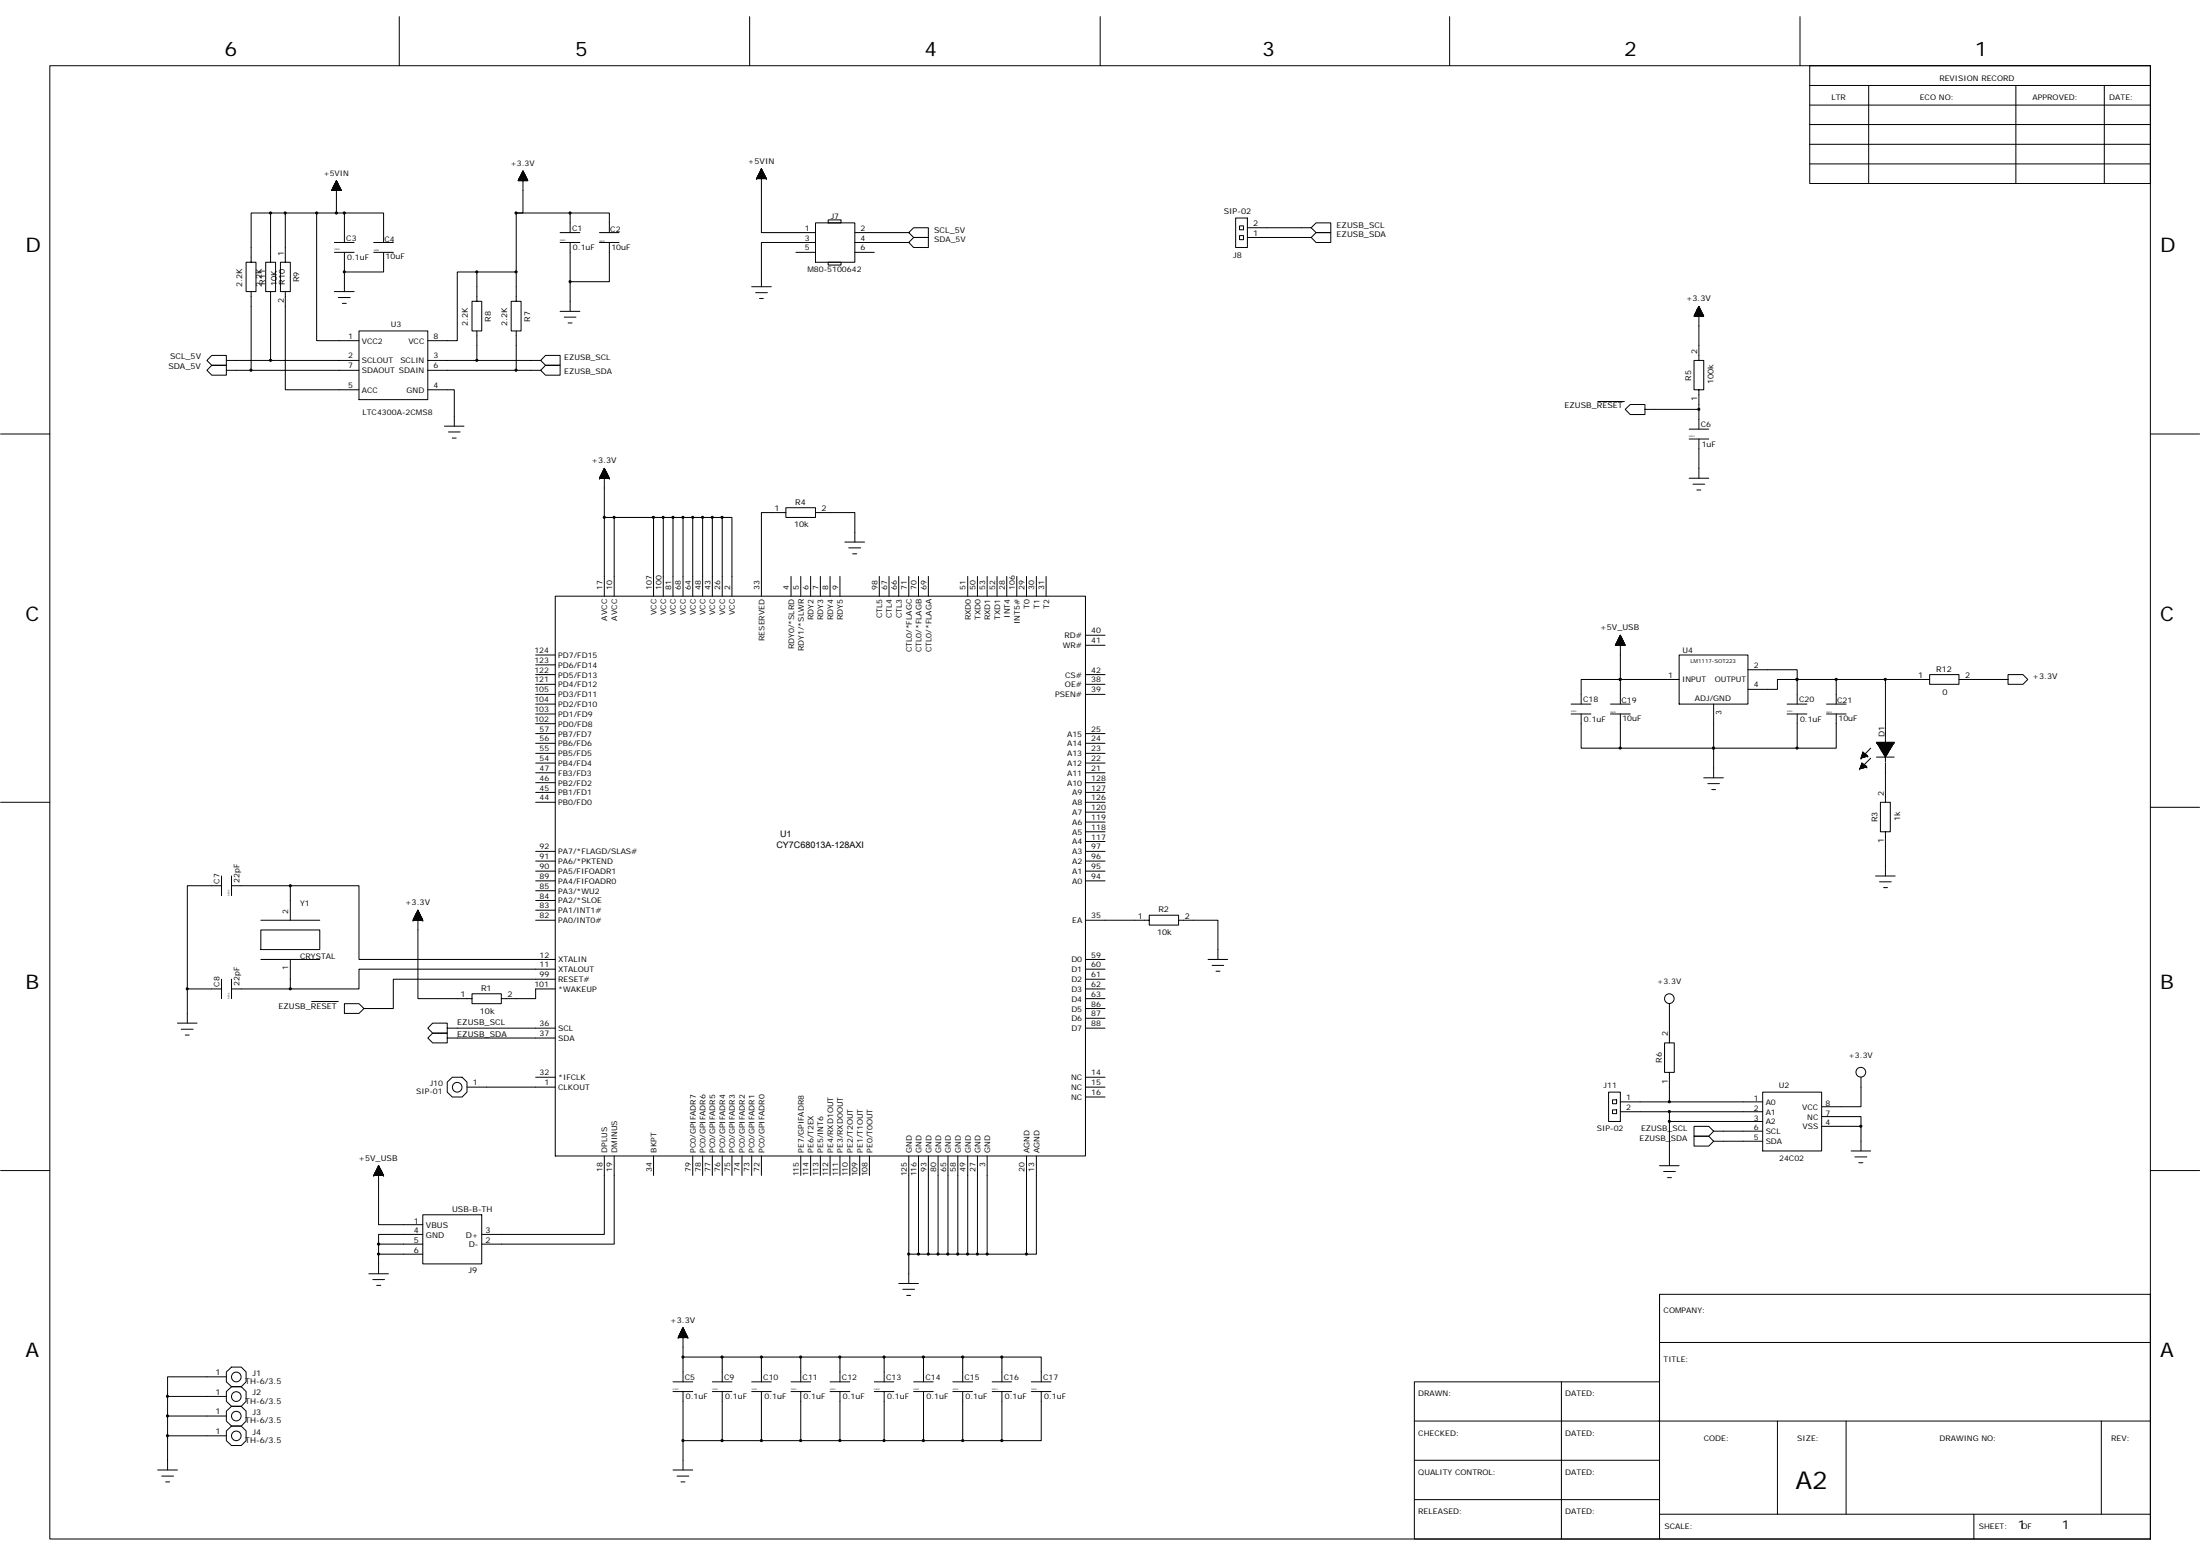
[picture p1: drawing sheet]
<svg xmlns="http://www.w3.org/2000/svg" width="297mm" height="210mm" viewBox="0 0 297 210" stroke-linecap="round" stroke-linejoin="round" font-family="sans-serif">
<g fill="none" stroke="#000" stroke-width=".14">
<path d="M6.7 8.9h283.6v198.8h-283.6zM53.9 2.2v6.7M101.2 2.2v6.7M148.5 2.2v6.7M195.7 2.2v6.7M243 2.2v6.7M244.3 8.9h46v15.9h-46zM244.3 16.8h46M244.3 11.5h46M244.3 14.2h46M244.3 19.5h46M252.3 11.5v13.3"/>
<path d="M272.2 11.5v13.3M284.1 11.5v13.3M33.9 39.3v10.7h14.6M36.5 39.3v9.3h-5.9v-.6h-2l-.7 .6 .7 .7h2v-.7M36.5 28.7h-2.6v6.7h.7v3.9h-1.4v-3.9h.7M38.5 39.3v13.3h10M38.5 28.7h-2v6.7h.7v3.9h-1.3v-3.9h.6M42.8 28.7v17.3h5.7M42.8 28.7h2.6M42.8 28.7h-4.3v6.7h.7v3.9h-1.3v-3.9h.6M44.8 25.7h1.3M44.8 25.6h1.2"/>
<path d="M44.8 25.5v.2M44.9 25.5h1.1M44.9 25.4v.3M44.9 25.4h1M45 25.3v.4M45 25.4h.9M45 25.3h.9M45 25.2v.5M45 25.3h.8M45 25.2h.8M45 25.1v.6M45 25.1h.8"/>
<path d="M45.1 25.1h.7v.6M45.1 25v.7M45.1 25h.6M45.1 39.3h2.7M45.1 24.9v.8M45.1 24.9h.6M45.1 32.7h2.7M45.1 34.1h2.7M45.2 24.9h.5v.8M45.2 24.8v.9M45.2 24.8h.4M45.3 24.7v1"/>
<path d="M45.3 24.7h.3M45.3 24.7h.2M45.4 24.6h.1M45.4 24.5l.1 1.2M45.4 25.7v-1.3l-.6 1.3h1.3l-.7-1.3v4.3M45.4 24.4h.1M45.4 28.7h6.4v4M45.5 24.5h-.1v1.2M45.5 24.6v1.1M45.5 24.6h-.2v1.1M45.6 24.7v1M45.6 24.8v.9"/>
<path d="M45.7 25v.7M45.8 25.2v.5M45.9 25.3v.4M46 25.4v.3M46 25.5v.2M46.5 34.1v2.6M46.5 28.7v4M50.5 32.7h2.6M50.5 34.1h2.6M51.8 34.1v2.6h-5.3v2.6M64.4 36.7h-2.7v9.3h-3.9M69.7 36.7h-5.3v4h.6v4h-1.3v-4h.7"/>
<path d="M69.7 28.7v12h.7v4h-1.4v-4h.7M69.7 28.7h12.6v2.7M70 24.3h1.2M70 24.2v.2M70 24.2h1.2M70.1 24.1v.3M70.1 24.1h1M70.1 24v.4M70.1 24h1M70.2 23.9v.5M70.2 23.9h.8M70.2 23.8v.6"/>
<path d="M70.2 23.8h.8M70.3 23.8h.7M70.3 23.7v.7M70.3 23.7h.6M70.3 23.7h.6v.7M70.4 23.5h.5M70.4 24.4v-.9h.4v.9M70.4 23.5h.4M70.5 23.4v1M70.5 23.4h.3M70.5 23.3h.2l.1 1.1M70.5 23.3h.2"/>
<path d="M70.5 23.2v1.2M70.5 23.2h.2M70.6 23.1h.1M70.6 23.1v1.3M70.6 23.1l-.6 1.3h1.3l-.7-1.3v5.6h-.9M70.7 23.1v1.3M70.7 23.2h-.2v1.2M70.7 23.2v1.2M70.9 23.5v.9M70.9 23.6h-.5v.8M71 23.8v.6M71 23.9v.5"/>
<path d="M71.1 24v.4M71.1 24.1v.3M71.2 24.2v.2M75.6 31.4h2.7M75.6 32.7h2.7M77 32.7v5.3M77 28.7v2.7M80.9 31.4h2.7M80.9 32.7h2.7M82.3 32.7v5.3h-5.3v4M101.5 38.7h2.6M102 39.5h1.6"/>
<path d="M102.1 24.1h.1M102.2 24v.1M102.2 24h1.2M102.3 23.9v.2M102.3 23.9h1.1M102.3 23.8v.3M102.3 23.8h1M102.4 23.7v.4M102.4 23.7h.9M102.4 23.7h.8M102.4 23.6h.8v.5M102.5 24.1v-.6h.6l.1 .6"/>
<path d="M102.5 23.5h.7M102.5 23.3v.8M102.5 23.4h.6M102.5 23.3h.6M102.6 23.2v.9M102.6 23.3h.4M102.6 23.2h.4M102.7 23v1.1M102.7 23.1h.2v1M102.7 23h.2M102.7 22.9v1.2M102.7 23h.2v1.1"/>
<path d="M102.8 22.9h.1M102.8 22.8v1.3M102.8 22.9v1.2M102.8 22.8h.1M102.8 22.8l.7 1.3h-1.4l.7-1.3v8.6h7.3M103 23.1h-.3l-.1 1M103 23.2v.9M103 23.3v.8M103.1 23.4v.7M103.2 23.5h-.8v.6M103.3 23.7v.4M103.3 23.8v.3"/>
<path d="M103.4 23.9v.2M103.4 24v.1h-1.2M103.5 24.1h.1M107.5 34.1h2.6M110.1 30.1h5.3v5.3h-5.3zM110.1 32.7h-7.3v6M111.8 29.7h1.8v.4h-1.8zM111.8 35.4h1.8v.4h-1.8zM115.4 31.4h7.3l.7 .6h1.9v-1.3h-1.9l-.7 .7M115.4 32.7h7.3l.7 .7h1.9v-1.4h-1.9l-.7 .7M115.4 34.1h2.6M166.8 29.4h1.6v4h-1.6z"/>
<path d="M167.4 31.8h.5v.5h-.5zM167.4 30.5h.5v.5h-.5zM168.4 30.7h8.6l.7 .7h2v-1.3h-2l-.7 .6M168.4 32h8.6l.7 .7h2v-1.3h-2l-.7 .6M244.3 22.1h46M.1 58.6h6.6M30.6 50v.6h-2l-.7-.6 .7-.7h2v.7h3.3M36.5 48.6h12M45.7 40.2h1.6M46.2 40.9h.6M48.5 44.7h9.3v9.2h-9.3zM57.8 52.6h3.5v4.9"/>
<path d="M60 57.5h2.7M60.6 58.3h1.5M61.1 59.1h.5M64.4 44.7v3.9M69.7 44.7v5.3M73 48.6l.7-.6h1.9v1.3h-1.9l-.7-.7h-15.2M73 50l.7-.7h1.9v1.3h-1.9l-.7-.6h-15.2M75.6 42h2.7M76.2 42.8h1.6M76.7 43.6h.5M102.5 40.3h.6M215.7 54.2h3.6"/>
<path d="M222.1 55.2v.7h-2l-.7-.7 .7-.6h2v.6h7.3M228.1 57.9h2.6M228.1 59.2h2.6M228.8 42.5h1.2M228.9 42.4v.3M228.9 42.4h1M228.9 42.3v.4M228.9 42.3h1M228.9 42.3h.9M229 42.2v.5M229 42.2h.8v.5M229 42.2h.8"/>
<path d="M229 42.1v.6M229 42.1h.7M229.1 41.9v.8M229.1 42h.6M229.1 41.8v.9M229.1 41.9h.5M229.1 41.8h.5M229.1 41.7v1M229.2 41.7h.4M229.2 41.6v1.1M229.2 41.7h.3M229.3 41.6h.2"/>
<path d="M229.3 41.5v1.2M229.3 41.5h.2M229.3 41.4v1.3M229.3 41.5h.1M229.4 41.4h.1M229.4 42.7v-1.3l.6 1.3h-1.3l.7-1.3v7.2M229.4 52.6h.6v-4h-1.3v4h.7v5.3M229.4 59.2v5.3M229.4 41.4v1.3M229.5 41.6v1.1M229.5 41.7v1M229.6 41.8v.9"/>
<path d="M229.6 41.9v.8M229.7 42v.7M229.7 42.1v.6M229.9 42.3v.4M229.9 42.4v.3M230 42.5h-1.2v.2M230 42.5v.2M230 42.6l-1.3 .1 1.3-.1M290.3 58.6h6.7M80.9 64.5h.1M80.9 64.5h1.4M81 64.5h1.2"/>
<path d="M81 64.4h1.2M81 64.3v.2M81 64.3h1.2v.2M81.1 64.3h1M81.1 64.2v.3M81.1 64.2h1v.3M81.1 64.2h1M81.2 64.1h.8M81.3 64h.7M81.3 64.5v-.6h.7v.6M81.3 63.9h.6M81.3 63.8h.6v.7"/>
<path d="M81.3 63.7v.8M81.3 63.7h.6M81.4 63.7h.4v.8M81.4 63.6v.9M81.4 63.6h.4M81.4 63.6h.4v.9M81.4 63.5v1M81.4 63.5h.4M81.5 63.5h.2v1M81.5 63.4v1.1M81.5 63.4h.2M81.5 63.4h.2v1.1"/>
<path d="M81.5 63.3v1.2M81.6 63.3h.1M81.6 63.3v1.2M81.6 63.2v1.3M81.6 63.2h.1M81.6 63.2l.7 1.3h-1.4l.7-1.3v17.3M81.6 69.8h1.3v10.7M82 64.5v-.5h-.8v.5M82.1 64.5v-.4h-1v.4M82.2 64.5v-.1h-1.2v.1M82.3 64.5h.1M82.9 69.8h5.3v10.7"/>
<path d="M88.2 69.8h1.4v10.7M89.6 69.8h1.3v10.7M90.9 69.8h1.3v10.7M92.2 69.8h1.3v10.7M93.5 69.8h1.4v10.7M94.9 69.8h1.3v10.7M96.2 69.8h1.3v10.7M97.5 69.8h1.3v10.7M106.1 69.2v.6h4v-1.3h-4v.7h-3.3v11.3M106.8 77.8v2.7M108.1 77.8v2.7M109.4 77.8v2.7"/>
<path d="M110.1 69.2h5.3v4M110.8 77.8v2.7M112.1 77.8v2.7M113.4 77.8v2.7M114.1 73.2h2.6M114.6 73.9h1.6M115.1 74.7h.6M118.7 77.8v2.7M120 77.8v2.7M121.3 77.8v2.7M122.7 77.8v2.7M124 77.8v2.7"/>
<path d="M125.3 77.8v2.7M130.7 77.8v2.7M132 77.8v2.7M133.3 77.8v2.7M134.6 77.8v2.7M135.9 77.8v2.7M137.3 77.8v2.7M138.6 77.8v2.7M139.9 77.8v2.7M141.2 77.8v2.7M228.1 64.5h2.6M228.6 65.3h1.6"/>
<path d="M229.1 66.1h.5M72.3 93.7h2.7M72.3 91h2.7M72.3 99h2.7M72.3 97.7h2.7M72.3 96.4h2.7M72.3 95h2.7M72.3 92.4h2.7M72.3 89.7h2.7M72.3 88.4h2.7M75 80.5h71.6v75.5h-71.6zM146.6 93.7h2.6"/>
<path d="M146.6 85.7h2.6M146.6 87.1h2.6M146.6 91h2.6M146.6 99h2.6M146.6 92.4h2.6M212.1 96.4h2.7M212.1 95h2.7M213.5 96.4v4.6h5.3M217.4 96.4h2.7M217.4 95h2.7M218.1 87.1h1.3M218.1 87v.1"/>
<path d="M218.1 87l1.3 .1M218.2 87h1.2M218.2 86.8h1.1M218.3 86.8v.3M218.3 86.8h1v.3M218.3 86.7h1M218.3 86.7v.4M218.3 86.7h.9v.4M218.3 86.6h.9M218.4 86.6h.8M218.4 86.4h.7M218.5 86.3v.8"/>
<path d="M218.5 86.4h.6v.7M218.5 86.3h.6M218.5 86.3h.6v.8M218.6 86.1v1M218.6 86.2h.4v.9M218.6 86.1h.4M218.6 86v1.1M218.6 86.1h.3v1M218.6 86h.3M218.7 85.9v1.2M218.7 86h.2v1.1M218.7 85.9h.2"/>
<path d="M218.7 85.9h.1v1.2M218.8 85.7v1.4M218.8 85.7h.1M218.8 85.7l.6 1.4h-1.3l.7-1.4v9.3M218.8 96.4v4.6M218.8 85.8l-.1 1.3M219 86.2h-.5v.9M219.2 87.1v-.6h-.8v.6M219.2 87.1v-.5h-.8v.5M219.3 87.1v-.2h-1.1v.2M226.7 88.4h9.3v6.6h-9.3zM226.7 91.7h-13.2v3.3"/>
<path d="M231.4 95v6h11.3M236 90.4h6.7v4.6M241.3 96.4h2.7M241.3 95h2.7M242.7 96.4v4.6M246.6 96.4h2.7M246.6 95h2.7M247.9 96.4v4.6h-5.2M247.9 91.7v3.3M247.9 91.7h6.7v11.1M247.9 91.7h-7.9v1.3h-4M254.6 91.7h5.9v-.7h4v1.4h-4v-.7"/>
<path d="M271.1 91.7v.7h2l.7-.7-.7-.7h-2v.7h-6.6M.1 108.3h6.6M29.9 119.5h-4.6v14M29.9 118.2v2.7M31.3 119.5h7.9v4.7M31.3 118.2v2.7M39.2 119.5h9.3v10h26.5M72.3 103h2.7M72.3 101.7h2.7M72.3 100.3h2.7M72.3 118.9h2.7M72.3 117.6h2.7"/>
<path d="M72.3 116.2h2.7M72.3 114.9h2.7M72.3 108.3h2.7M72.3 106.9h2.7M72.3 105.6h2.7M72.3 104.3h2.7M146.6 108.3h2.6M146.6 106.9h2.6M146.6 105.6h2.6M146.6 118.9h2.6M146.6 117.6h2.6M146.6 116.2h2.6"/>
<path d="M146.6 114.9h2.6M146.6 113.6h2.6M146.6 112.2h2.6M146.6 110.9h2.6M146.6 109.6h2.6M146.6 104.3h2.6M146.6 103h2.6M146.6 101.7h2.6M146.6 100.3h2.6M218.8 101h12.6v4M230 105h2.7M230.6 105.7h1.6"/>
<path d="M231.1 106.6h.5M251.1 103.8h.1M251.2 103.5h.8M251.3 102.3h.1M251.3 103.2h.4M251.3 102.2h.5M251.4 103.1h.1M251.4 102h.8M251.4 103v.7M251.4 103h.1M251.4 103l.6 .5-.9 .3zM251.4 101.8h.5"/>
<path d="M251.5 101.7h.2M251.5 103.1v.5M251.5 101.5h.1M251.5 101.5v.7M251.6 103.2v.4h-.4M251.6 101.6v.6M251.8 103.3v.3M251.8 101.7v.4M251.9 103.5v-.1h-.6v.3M251.9 101.8v.3M252 103.5h.1M252 102.1v-.2h-.6v.4"/>
<path d="M252.2 102h.1M252.6 102.3l-1.3 1.3M252.6 101l-1.3 1.3 .2-.8 .7 .5-.9 .3M253.2 118.2h2.7M253.4 100.2h.1M253.4 102.2h2.4M253.5 100.2v.2M253.6 100.2v.4M253.8 119h1.6M253.9 100.2v.9M254 100.2v1.1M254.3 100.2v1.5"/>
<path d="M254.3 119.8h.5M254.4 100.2v1.8M254.6 103v5.3M254.6 100.2h1.2l-1.2 2zM254.6 102.2h.1M254.6 112.2h.6v-3.9h-1.3v3.9h.7v6M254.6 102h-.1M254.7 100.2v1.7M254.7 101.9h-.3M254.8 101.8h-.5M254.8 100.2v1.5M254.9 101.7h-.6"/>
<path d="M255 100.2v1.3h-.9v-1.3M255 101.4h-.9M255.1 100.2v1.1M255.1 101.2h-1.1M255.2 101.1h-1.3M255.2 100.2v.9M255.3 101h-1.5M255.4 100.2v.6h-1.6v-.6M255.5 100.7h-1.8M255.5 100.2v.4M255.5 100.6h-1.9M255.6 100.5h-2.1"/>
<path d="M255.6 100.2v.2M255.7 100.3h-2.3M255.8 100.2h.1M255.8 100.2h-2.4M290.3 108.9h6.7M24 138.1h2.6M24.5 138.9h1.6M25 139.7h.5M29.9 133.5h-4.6v4.6M29.9 132.1v2.7M31.3 132.1v2.7M35.2 125.5h8v2.6h-8z"/>
<path d="M35.2 129.5h8M35.2 124.2h8M39.2 129.5v4h-7.9M42.1 135.1h3.6M55.8 124.2h.1M55.8 124.2h1.3M55.8 124.1h1.3M55.8 124.2v-.1h1.2v.1M55.9 124h1.1M55.9 124.2v-.2h1.1v.2M55.9 123.9h1.1M55.9 123.8h1v.4"/>
<path d="M56 123.8h.9v.4M56 124.2v-.5h.8v.5M56 123.6h.8M56.1 123.5v.7M56.1 123.5h.7v.7M56.1 123.5h.6M56.1 123.4v.8M56.1 123.4h.6v.8M56.2 123.4h.5M56.2 123.3v.9M56.2 123.3h.5v.9M56.2 123.3h.4"/>
<path d="M56.3 123.2h.3v1M56.3 123.1v1.1M56.3 123.1h.3v1.1M56.3 123.1h.2M56.4 123h.1v1.2M56.4 122.8v1.4M56.4 122.9v1.3M56.4 122.8h.1M56.4 122.8l.7 1.4h-1.3l.6-1.4v12h7.3v-.7h4v1.3h-4v-.6M56.5 123h-.1v1.2M56.6 123.2h-.3v1M56.9 123.7h-.9v.5"/>
<path d="M56.9 123.8h-1v.4M57.1 124.2h.1M60.4 138.7v.7h-2l-.6-.7 .6-.6h2v.6h14.6M72.3 124.2h2.7M72.3 122.8h2.7M72.3 121.5h2.7M72.3 120.2h2.7M75 132.1h-21.9v4h-4l-.6 .7h-2v-1.4h2l.6 .7M75 133.5h-2.7v1.3h-4.6M75 130.8h-26.5v2.7h-9.3M146.6 129.5h2.6M146.6 130.8h2.6"/>
<path d="M146.6 132.1h2.6M146.6 133.5h2.6M146.6 134.8h2.6M146.6 136.1h2.6M146.6 137.4h2.6M146.6 138.7h2.6M155.2 124.2v.6h3.9v-1.3h-3.9v.7h-8.6M159.1 124.2h5.3v5.3M163.1 129.5h2.7M163.7 130.3h1.5M164.2 131.1h.5M225.4 135.4v5.3"/>
<path d="M.1 158h6.6M50.5 158.6h.1M50.5 158.6h1.3M50.5 158.6h1.2M50.5 158.5v.1M50.5 158.5h1.2v.1M50.5 158.5h1.2M50.6 158.4v.2M50.6 158.4h1.1v.2M50.6 158.4h1.1M50.6 158.3v.3M50.6 158.3h1v.3"/>
<path d="M50.6 158.3h1M50.7 158.2v.4M50.7 158.2h.9v.4M50.7 158.2h.9M50.7 158.1v.5M50.7 158.1h.8v.5M50.8 158.1h.7M50.8 158v.6M50.8 158h.7v.6M50.8 157.9h.7M50.8 157.8v.8M50.8 157.9h.6v.7"/>
<path d="M50.9 157.8h.5M50.9 157.7v.9M50.9 157.8h.5v.8M50.9 157.7h.4M50.9 157.6v1M50.9 157.7h.4v.9M51 157.6h.3M51 157.5v1.1M51 157.6h.2v1M51 157.5h.2M51.1 157.4v1.2M51.1 157.5h.1v1.1"/>
<path d="M51.1 157.4h.1M51.1 157.3v1.3M51.1 157.4l.1 1.2M51.1 157.3h.1M51.1 157.3l.7 1.3h-1.3l.6-1.3v8h6M51.8 158.6h.1M60.4 140.1v.6h-2l-.6-.6 .6-.7h2v.7h14.6M60.4 146l.7-.6h1.3l.7 .6v1.4l-.7 .6h-1.3l-.7-.6zM63.1 146.7h11.9M72.3 145.4h2.7M81.6 156v10.6h-16.6M82.9 156v11.9h-17.9"/>
<path d="M88.2 156v2.6M93.5 156v2.6M94.9 156v2.6M96.2 156v2.6M97.5 156v2.6M98.8 156v2.6M100.2 156v2.6M101.5 156v2.6M102.8 156v2.6M108.1 156v2.6M109.4 156v2.6M110.8 156v2.6"/>
<path d="M112.1 156v2.6M113.4 156v2.6M114.7 156v2.6M116.1 156v2.6M117.4 156v2.6M122.7 156v17.2M124 156v13.2h-1.3M125.3 156v13.2h-1.3M126.7 156v13.2h-1.4M128 156v13.2h-1.3M129.3 156v13.2h-1.3M130.7 156v13.2h-1.4"/>
<path d="M132 156v13.2h-1.3M133.3 156v13.2h-1.3M138.6 156v13.2h-5.3M139.9 156v13.2h-1.3M146.6 146.7h2.6M146.6 145.4h2.6M146.6 148h2.6M217.2 147.4h1.6v3.9h-1.6zM217.7 148.4h.6v.5h-.6zM217.7 149.8h.6v.5h-.6zM218.8 150h19.2M224.1 157.3h2.6"/>
<path d="M224.6 158.1h1.6M225.1 158.9h.6M225.4 144.7h.7v-4h-1.4v4h.7v4h-6.6M225.4 150v7.3M225.4 148.7h12.6M225.4 151.3h12.6M238 147.4h8v7.9h-8zM238 152.7h-6.6l-.7 .6h-2v-1.3h2l.7 .7M238 154h-6.6l-.7 .7h-2v-1.4h2l.7 .7M246 150.7h5.3v1.3M249.9 155.3h2.7M250.4 156.1h1.6"/>
<path d="M251 156.9h.5M251.3 145.4v4h-5.3M251.3 152v3.3M251.3 152h-5.3M290.3 158h6.7M49.8 171.9h2.6M50.3 172.7h1.6M50.9 173.5h.5M51.1 169.2h6M51.1 169.2v2.7M57.1 166.6h-6v1.3M57.1 167.9h-6v1.3"/>
<path d="M57.1 163.9h7.9v6.7h-7.9zM91.8 179.9v.6M91.8 179.9h.8v.6M91.9 179.8v.7M91.9 179.9h.7M91.9 179.8h.6M91.9 179.7v.8M91.9 179.8h.6v.7M91.9 179.7h.6M92 179.6v.9M92 179.7h.5v.8M92 179.6h.4"/>
<path d="M92 179.5v1M92.1 179.5h.3M92.1 179.4v1.1M92.1 179.5h.2v1M92.1 179.4h.2M92.1 179.3v1.2M92.2 179.3h.1M92.2 179.2v1.3M92.2 179.2h.1M92.2 179.2l.7 1.3h-1.3l.6-1.3v7.3M92.3 179.3v1.2M92.4 179.5v1"/>
<path d="M92.6 179.9v.6M121.3 173.2h2.7M121.9 174h1.6M122.4 174.8h.6M224.1 174.7v33M21.3 198.4h2.7M21.8 199.2h1.6M22.4 200h.5M30.6 185.1l.7-.6h1.3l.6 .6v1.4l-.6 .6h-1.3l-.7-.6zM30.6 187.8l.7-.7h1.3l.6 .7v1.3l-.6 .7h-1.3l-.7-.7zM30.6 190.4l.7-.6h1.3l.6 .6v1.4l-.6 .6h-1.3l-.7-.6zM30.6 193.1l.7-.7h1.3l.6 .7v1.3l-.6 .7h-1.3l-.7-.7z"/>
<path d="M30.6 185.8h-8v2.6M30.6 193.8h-8v4.6M30.6 191.1h-8v2.7M30.6 188.4h-8v2.7M90.9 198.4h2.6M90.9 186.5h2.6M90.9 187.8h2.6M91.4 199.2h1.6M91.6 180.5h.1M91.6 180.5h1.3M91.6 180.4v.1M91.6 180.4h1.2v.1"/>
<path d="M91.6 180.4h1.2M91.7 180.3h1.1M91.7 180.1v.4M91.7 180.2h1M91.7 180.1h1M91.8 180v.5M91.8 180.1h.8v.4M91.8 180h.8M91.9 200h.6M92.2 187.8v10.6M92.2 183.1h5.3v3.4M92.7 180.2v.3"/>
<path d="M92.7 180.3h-1v.2M92.8 180.3v.2M92.9 180.5h.1M96.2 186.5h2.6M96.2 187.8h2.6M97.5 187.8v6.6h-5.3M97.5 183.1h5.3v3.4M101.5 186.5h2.6M101.5 187.8h2.6M102.8 187.8v6.6h-5.3M102.8 183.1h5.3v3.4M106.8 186.5h2.6"/>
<path d="M106.8 187.8h2.6M108.1 194.4h5.3M108.1 187.8v6.6h-5.3M108.1 183.1h5.3M112.1 186.5h2.6M112.1 187.8h2.6M113.4 183.1h6v3.4M113.4 187.8v6.6M113.4 183.1v3.4M118 186.5h2.7M118 187.8h2.7M119.4 183.1h5.3v3.4"/>
<path d="M119.4 187.8v6.6h-6M123.4 186.5h2.6M123.4 187.8h2.6M124.7 187.8v6.6h-5.3M124.7 183.1h5.3v3.4M128.6 186.5h2.7M128.6 187.8h2.7M130 187.8v6.6h-5.3M130 183.1h5.3v3.4M134 186.5h2.6M134 187.8h2.6M135.3 187.8v6.6h-5.3"/>
<path d="M135.3 183.1h5.3v3.4M139.3 186.5h2.6M139.3 187.8h2.6M140.6 187.8v6.6h-5.3M191 186.5h33.1v-11.8h66.2v33h-99.3zM191 197.1h33.1M191 191.8h99.3M210.8 186.5v21.2M224.1 181.2h66.2M240 191.8v12.5M249.3 191.8v12.5M283.7 191.8v12.5"/>
<path d="M191 202.4h33.1M224.1 204.3h66.2M266.5 204.3v3.4"/>
<circle cx="225.4" cy="134.8" r=".65"/>
<circle cx="61.7" cy="146.7" r=".65"/>
<circle cx="251.2" cy="144.7" r=".66"/>
<circle cx="31.9" cy="185.8" r=".65"/>
<circle cx="31.9" cy="188.5" r=".65"/>
<circle cx="31.9" cy="193.8" r=".65"/>
<circle cx="31.9" cy="191.1" r=".65"/>
</g>
<g fill="#000" stroke="#000" stroke-width=".14">
<path d="M38.4 28.6h.2v.2h-.2z" fill-rule="evenodd"/>
<path d="M46.4 28.6h.2v.2h-.2z" fill-rule="evenodd"/>
<path d="M46.4 36.6h.2v.2h-.2z" fill-rule="evenodd"/>
<path d="M64.3 36.6h.2v.2h-.2z" fill-rule="evenodd"/>
<path d="M69.6 36.6h.2v.2h-.2z" fill-rule="evenodd"/>
<path d="M76.9 28.6h.2v.2h-.2z" fill-rule="evenodd"/>
<path d="M76.9 37.9h.2v.2h-.2z" fill-rule="evenodd"/>
<path d="M36.4 48.5h.2v.2h-.2z" fill-rule="evenodd"/>
<path d="M64.3 48.5h.2v.2h-.2z" fill-rule="evenodd"/>
<path d="M229.3 55.1h.2v.2h-.2z" fill-rule="evenodd"/>
<path d="M81.5 69.7h.2v.2h-.2z" fill-rule="evenodd"/>
<path d="M82.8 69.7h.2v.2h-.2z" fill-rule="evenodd"/>
<path d="M88.1 69.7h.2v.2h-.2z" fill-rule="evenodd"/>
<path d="M89.4 69.7h.2v.2h-.2z" fill-rule="evenodd"/>
<path d="M90.8 69.7h.2v.2h-.2z" fill-rule="evenodd"/>
<path d="M92.1 69.7h.2v.2h-.2z" fill-rule="evenodd"/>
<path d="M93.4 69.7h.2v.2h-.2z" fill-rule="evenodd"/>
<path d="M94.7 69.7h.3v.2h-.3z" fill-rule="evenodd"/>
<path d="M96.1 69.7h.2v.2h-.2z" fill-rule="evenodd"/>
<path d="M97.4 69.7h.2v.2h-.2z" fill-rule="evenodd"/>
<path d="M218.6 91.6h.3v.2h-.3z" fill-rule="evenodd"/>
<path d="M218.6 91.6h.3v.2h-.3z" fill-rule="evenodd"/>
<path d="M242.5 91.6h.2v.2h-.2z" fill-rule="evenodd"/>
<path d="M242.5 91.6h.2v.2h-.2z" fill-rule="evenodd"/>
<path d="M247.8 91.6h.2v.2h-.2z" fill-rule="evenodd"/>
<path d="M254.4 91.6h.2v.2h-.2z" fill-rule="evenodd"/>
<path d="M218.6 100.8h.3v.2h-.3z" fill-rule="evenodd"/>
<path d="M231.3 100.8h.2v.2h-.2z" fill-rule="evenodd"/>
<path d="M231.3 100.8h.2v.2h-.2z" fill-rule="evenodd"/>
<path d="M242.5 100.8h.2v.2h-.2z" fill-rule="evenodd"/>
<path d="M25.2 133.3h.2v.2h-.2z" fill-rule="evenodd"/>
<path d="M39.1 133.3h.2v.2h-.2z" fill-rule="evenodd"/>
<path d="M225.3 151.2h.2v.2h-.2z" fill-rule="evenodd"/>
<path d="M225.3 148.6h.2v.2h-.2z" fill-rule="evenodd"/>
<path d="M225.3 149.9h.2v.2h-.2z" fill-rule="evenodd"/>
<path d="M251.1 151.9h.2v.2h-.2z" fill-rule="evenodd"/>
<path d="M51 169.1h.2v.2h-.2z" fill-rule="evenodd"/>
<path d="M122.6 169.1h.2v.2h-.2z" fill-rule="evenodd"/>
<path d="M123.9 169.1h.2v.2h-.2z" fill-rule="evenodd"/>
<path d="M125.2 169.1h.2v.2h-.2z" fill-rule="evenodd"/>
<path d="M126.5 169.1h.2v.2h-.2z" fill-rule="evenodd"/>
<path d="M127.9 169.1h.2v.2h-.2z" fill-rule="evenodd"/>
<path d="M129.2 169.1h.2v.2h-.2z" fill-rule="evenodd"/>
<path d="M130.5 169.1h.2v.2h-.2z" fill-rule="evenodd"/>
<path d="M131.9 169.1h.2v.2h-.2z" fill-rule="evenodd"/>
<path d="M133.2 169.1h.2v.2h-.2z" fill-rule="evenodd"/>
<path d="M138.5 169.1h.2v.2h-.2z" fill-rule="evenodd"/>
<path d="M22.5 193.6h.2v.2h-.2z" fill-rule="evenodd"/>
<path d="M22.5 191h.2v.2h-.2z" fill-rule="evenodd"/>
<path d="M22.5 188.3h.2v.2h-.2z" fill-rule="evenodd"/>
<path d="M92.1 194.3h.2v.2h-.2z" fill-rule="evenodd"/>
<path d="M92.1 183h.2v.2h-.2z" fill-rule="evenodd"/>
<path d="M97.4 194.3h.2v.2h-.2z" fill-rule="evenodd"/>
<path d="M102.7 194.3h.2v.2h-.2z" fill-rule="evenodd"/>
<path d="M108 194.3h.2v.2h-.2z" fill-rule="evenodd"/>
<path d="M108 183h.2v.2h-.2z" fill-rule="evenodd"/>
<path d="M113.3 183h.2v.2h-.2z" fill-rule="evenodd"/>
<path d="M113.3 194.3h.2v.2h-.2z" fill-rule="evenodd"/>
<path d="M119.3 194.3h.2v.2h-.2z" fill-rule="evenodd"/>
<path d="M119.3 183h.2v.2h-.2z" fill-rule="evenodd"/>
<path d="M124.6 194.3h.2v.2h-.2z" fill-rule="evenodd"/>
<path d="M129.9 194.3h.2v.2h-.2z" fill-rule="evenodd"/>
<path d="M135.2 183h.2v.2h-.2z" fill-rule="evenodd"/>
<path d="M135.2 194.3h.2v.2h-.2z" fill-rule="evenodd"/>
<circle cx="36.5" cy="28.7" r=".15"/>
<circle cx="42.8" cy="28.7" r=".15"/>
<circle cx="45.4" cy="28.7" r=".15"/>
<circle cx="69.7" cy="28.7" r=".15"/>
<circle cx="33.9" cy="50" r=".15"/>
<circle cx="69.7" cy="50" r=".15"/>
<circle cx="39.2" cy="119.5" r=".15"/>
<circle cx="51.1" cy="167.9" r=".15"/>
<circle cx="97.5" cy="183.1" r=".15"/>
<circle cx="102.8" cy="183.1" r=".15"/>
<circle cx="124.7" cy="183.1" r=".15"/>
<circle cx="130" cy="183.1" r=".15"/>
</g>
<text font-size="3.3" x="242.4" y="201">A2</text>
<g font-size="2.7">
<text x="30.3" y="7.5">6</text>
<text x="77.6" y="7.5">5</text>
<text x="124.8" y="7.5">4</text>
<text x="170.4" y="7.5">3</text>
<text x="219.3" y="7.5">2</text>
<text x="266.6" y="7.5">1</text>
<text x="3.4" y="34.1">D</text>
<text x="291.7" y="34.1">D</text>
<text x="3.4" y="83.8">C</text>
<text x="291.7" y="83.8">C</text>
<text x="3.4" y="133.5">B</text>
<text x="291.7" y="133.5">B</text>
<text x="3.4" y="183.1">A</text>
<text x="291.7" y="183.1">A</text>
</g>
<g font-size="1.7">
<text x="272.4" y="206.3">1</text>
<text x="278.4" y="206.3">1</text>
</g>
<g font-size="1.2">
<text x="105.3" y="112.9">U1</text>
<text x="104.8" y="114.4">CY7C68013A-128AXI</text>
</g>
<g font-size="1.1">
<text x="101" y="22.1">+5VIN</text>
<text x="165.2" y="28.9">SIP-02</text>
<text x="38.3" y="34.5" transform="rotate(-90 38.3 34.5)">1</text>
<text x="126.1" y="31.4">SCL_5V</text>
<text x="166.5" y="34.8">J8</text>
<text x="169.2" y="31.8">1</text>
<text x="169.2" y="30.5">2</text>
<text x="180.5" y="30.7">EZUSB_SCL</text>
<text x="180.5" y="32">EZUSB_SDA</text>
<text x="32.7" y="38.7" transform="rotate(-90 32.7 38.7)">2.2K</text>
<text x="35.4" y="38.7" transform="rotate(-90 35.4 38.7)">2.2K</text>
<text x="35.8" y="38.4" transform="rotate(-90 35.8 38.4)">R11</text>
<text x="37.4" y="38.5" transform="rotate(-90 37.4 38.5)">10K</text>
<text x="38.3" y="40.9" transform="rotate(-90 38.3 40.9)">2</text>
<text x="38.4" y="38.4" transform="rotate(-90 38.4 38.4)">R10</text>
<text x="40.4" y="38.1" transform="rotate(-90 40.4 38.1)">R9</text>
<text x="227.6" y="40.7">+3.3V</text>
<text x="63.2" y="44" transform="rotate(-90 63.2 44)">2.2K</text>
<text x="66.3" y="43.4" transform="rotate(-90 66.3 43.4)">R8</text>
<text x="68.5" y="44" transform="rotate(-90 68.5 44)">2.2K</text>
<text x="71.6" y="43.4" transform="rotate(-90 71.6 43.4)">R7</text>
<text x="229.1" y="47.8" transform="rotate(-90 229.1 47.8)">2</text>
<text x="22.7" y="49.8">SDA_5V</text>
<text x="23" y="48.5">SCL_5V</text>
<text x="228.3" y="51.4" transform="rotate(-90 228.3 51.4)">R5</text>
<text x="231.4" y="51.8" transform="rotate(-90 231.4 51.8)">100k</text>
<text x="211.2" y="55.1">EZUSB_RESET</text>
<text x="229.1" y="54.2" transform="rotate(-90 229.1 54.2)">1</text>
<text x="79.9" y="62.5">+3.3V</text>
<text x="104.6" y="69">1</text>
<text x="107.2" y="71.2">10k</text>
<text x="107.4" y="68.1">R4</text>
<text x="110.9" y="69">2</text>
<text x="216.1" y="85.1">+5V_USB</text>
<text x="259" y="91.5">1</text>
<text x="261.4" y="90.7">R12</text>
<text x="262.3" y="93.7">0</text>
<text x="265.3" y="91.5">2</text>
<text x="274.4" y="91.6">+3.3V</text>
<text x="254.4" y="99.5" transform="rotate(-90 254.4 99.5)">D1</text>
<text x="254.4" y="107.4" transform="rotate(-90 254.4 107.4)">2</text>
<text x="253.5" y="111" transform="rotate(-90 253.5 111)">R3</text>
<text x="254.4" y="113.8" transform="rotate(-90 254.4 113.8)">1</text>
<text x="256.6" y="110.8" transform="rotate(-90 256.6 110.8)">1k</text>
<text x="54.7" y="122.2">+3.3V</text>
<text x="153.6" y="124">1</text>
<text x="156.4" y="123.1">R2</text>
<text x="160" y="124">2</text>
<text x="156.2" y="126.2">10k</text>
<text x="37.6" y="136.1">EZUSB_RESET</text>
<text x="62.2" y="134.6">1</text>
<text x="64.8" y="136.8">10k</text>
<text x="65" y="133.7">R1</text>
<text x="68.5" y="134.6">2</text>
<text x="61.7" y="138.4">EZUSB_SCL</text>
<text x="61.7" y="139.9">EZUSB_SDA</text>
<text x="224.4" y="143.4" transform="rotate(-90 224.4 143.4)">R6</text>
<text x="225.2" y="139.9" transform="rotate(-90 225.2 139.9)">2</text>
<text x="225.2" y="146.3" transform="rotate(-90 225.2 146.3)">1</text>
<text x="48.4" y="156.7">+5V_USB</text>
<text x="55.9" y="165.1">1</text>
<text x="55.9" y="166.5">4</text>
<text x="55.9" y="167.8">5</text>
<text x="57.5" y="165.7">VBUS</text>
<text x="57.5" y="167">GND</text>
<text x="61" y="163.6">USB-B-TH</text>
<text x="62.9" y="167">D+</text>
<text x="65.6" y="167.8">2</text>
<text x="65.6" y="166.5">3</text>
<text x="55.9" y="169.1">6</text>
<text x="63.2" y="171.8">J9</text>
<text x="63.3" y="168.3">D-</text>
<text x="90.5" y="178.5">+3.3V</text>
<text x="29.1" y="185.5">1</text>
<text x="34.1" y="185.7">J1</text>
<text x="29.1" y="188.2">1</text>
<text x="29.1" y="190.8">1</text>
<text x="33.1" y="186.8">TH-6/3.5</text>
<text x="33.1" y="189.4">TH-6/3.5</text>
<text x="34.1" y="188.3">J2</text>
<text x="34.1" y="191">J3</text>
<text x="29.1" y="193.5">1</text>
<text x="33.1" y="192.1">TH-6/3.5</text>
<text x="33.1" y="194.7">TH-6/3.5</text>
<text x="34.1" y="193.6">J4</text>
</g>
<g font-size="1">
<text x="261.8" y="10.9">REVISION RECORD</text>
<text x="247.3" y="13.5">LTR</text>
<text x="259.2" y="13.5">ECO NO:</text>
<text x="274.4" y="13.5">APPROVED:</text>
<text x="284.8" y="13.5">DATE:</text>
<text x="43.7" y="23.7">+5VIN</text>
<text x="68.9" y="22.4">+3.3V</text>
<text x="112.2" y="29.5">J7</text>
<text x="46.8" y="32.5">C3</text>
<text x="46.9" y="35.1">0.1uF</text>
<text x="51.9" y="32.6">C4</text>
<text x="52.1" y="35">10uF</text>
<text x="77.2" y="31.1">C1</text>
<text x="77.4" y="33.8">0.1uF</text>
<text x="82.4" y="31.3">C2</text>
<text x="82.5" y="33.7">10uF</text>
<text x="108.6" y="31.1">1</text>
<text x="108.6" y="32.5">3</text>
<text x="108.6" y="33.8">5</text>
<text x="116.2" y="31.1">2</text>
<text x="116.2" y="32.5">4</text>
<text x="116.2" y="33.8">6</text>
<text x="126.1" y="32.7">SDA_5V</text>
<text x="109" y="36.7">M80-5100642</text>
<text x="47" y="45.7">1</text>
<text x="48.8" y="46.4">VCC2</text>
<text x="52.8" y="44.1">U3</text>
<text x="55.1" y="46.4">VCC</text>
<text x="58.5" y="45.7">8</text>
<text x="47" y="48.4">2</text>
<text x="47" y="52.3">5</text>
<text x="47" y="49.7">7</text>
<text x="48.8" y="49">SCLOUT</text>
<text x="48.8" y="53">ACC</text>
<text x="48.8" y="50.4">SDAOUT SDAIN</text>
<text x="54.1" y="49">SCLIN</text>
<text x="54.9" y="53">GND</text>
<text x="58.5" y="48.4">3</text>
<text x="58.5" y="52.3">4</text>
<text x="58.5" y="49.7">6</text>
<text x="76.2" y="48.6">EZUSB_SCL</text>
<text x="76.2" y="50.5">EZUSB_SDA</text>
<text x="49" y="56">LTC4300A-2CMS8</text>
<text x="229.6" y="57.6">C6</text>
<text x="229.8" y="60.3">1uF</text>
<text x="81.3" y="79.6" transform="rotate(-90 81.3 79.6)">17</text>
<text x="82" y="83.8" transform="rotate(-90 82 83.8)">AVCC</text>
<text x="82.7" y="79.6" transform="rotate(-90 82.7 79.6)">10</text>
<text x="83.3" y="83.8" transform="rotate(-90 83.3 83.8)">AVCC</text>
<text x="88" y="79.6" transform="rotate(-90 88 79.6)">107</text>
<text x="88.6" y="83" transform="rotate(-90 88.6 83)">VCC</text>
<text x="89.3" y="79.6" transform="rotate(-90 89.3 79.6)">100</text>
<text x="90" y="83" transform="rotate(-90 90 83)">VCC</text>
<text x="90.6" y="79.6" transform="rotate(-90 90.6 79.6)">81</text>
<text x="91.3" y="83" transform="rotate(-90 91.3 83)">VCC</text>
<text x="91.9" y="79.6" transform="rotate(-90 91.9 79.6)">68</text>
<text x="92.6" y="83" transform="rotate(-90 92.6 83)">VCC</text>
<text x="93.3" y="79.6" transform="rotate(-90 93.3 79.6)">64</text>
<text x="93.9" y="83" transform="rotate(-90 93.9 83)">VCC</text>
<text x="94.6" y="79.6" transform="rotate(-90 94.6 79.6)">48</text>
<text x="95.3" y="83" transform="rotate(-90 95.3 83)">VCC</text>
<text x="95.9" y="79.6" transform="rotate(-90 95.9 79.6)">43</text>
<text x="96.6" y="83" transform="rotate(-90 96.6 83)">VCC</text>
<text x="97.3" y="79.6" transform="rotate(-90 97.3 79.6)">26</text>
<text x="97.9" y="83" transform="rotate(-90 97.9 83)">VCC</text>
<text x="98.6" y="79.6" transform="rotate(-90 98.6 79.6)">2</text>
<text x="99.2" y="83" transform="rotate(-90 99.2 83)">VCC</text>
<text x="102.5" y="79.6" transform="rotate(-90 102.5 79.6)">33</text>
<text x="106.5" y="79.6" transform="rotate(-90 106.5 79.6)">4</text>
<text x="107.8" y="79.6" transform="rotate(-90 107.8 79.6)">5</text>
<text x="109.2" y="79.6" transform="rotate(-90 109.2 79.6)">6</text>
<text x="109.9" y="83.7" transform="rotate(-90 109.9 83.7)">RDY2</text>
<text x="110.5" y="79.6" transform="rotate(-90 110.5 79.6)">7</text>
<text x="111.2" y="83.7" transform="rotate(-90 111.2 83.7)">RDY3</text>
<text x="111.8" y="79.6" transform="rotate(-90 111.8 79.6)">8</text>
<text x="112.5" y="83.7" transform="rotate(-90 112.5 83.7)">RDY4</text>
<text x="113.2" y="79.6" transform="rotate(-90 113.2 79.6)">9</text>
<text x="113.8" y="83.7" transform="rotate(-90 113.8 83.7)">RDY5</text>
<text x="118.5" y="79.6" transform="rotate(-90 118.5 79.6)">98</text>
<text x="119.1" y="83.5" transform="rotate(-90 119.1 83.5)">CTL5</text>
<text x="119.8" y="79.6" transform="rotate(-90 119.8 79.6)">67</text>
<text x="120.4" y="83.5" transform="rotate(-90 120.4 83.5)">CTL4</text>
<text x="121.1" y="79.6" transform="rotate(-90 121.1 79.6)">66</text>
<text x="121.7" y="83.5" transform="rotate(-90 121.7 83.5)">CTL3</text>
<text x="122.4" y="79.6" transform="rotate(-90 122.4 79.6)">71</text>
<text x="123.7" y="79.6" transform="rotate(-90 123.7 79.6)">70</text>
<text x="125.1" y="79.6" transform="rotate(-90 125.1 79.6)">69</text>
<text x="130.4" y="79.6" transform="rotate(-90 130.4 79.6)">51</text>
<text x="131.1" y="83.7" transform="rotate(-90 131.1 83.7)">RXD0</text>
<text x="131.7" y="79.6" transform="rotate(-90 131.7 79.6)">50</text>
<text x="132.4" y="83.7" transform="rotate(-90 132.4 83.7)">TXD0</text>
<text x="133" y="79.6" transform="rotate(-90 133 79.6)">53</text>
<text x="133.7" y="83.7" transform="rotate(-90 133.7 83.7)">RXD1</text>
<text x="134.4" y="79.6" transform="rotate(-90 134.4 79.6)">52</text>
<text x="135" y="83.7" transform="rotate(-90 135 83.7)">TXD1</text>
<text x="135.7" y="79.6" transform="rotate(-90 135.7 79.6)">28</text>
<text x="136.3" y="83.4" transform="rotate(-90 136.3 83.4)">INT4</text>
<text x="137" y="79.6" transform="rotate(-90 137 79.6)">106</text>
<text x="138.3" y="79.6" transform="rotate(-90 138.3 79.6)">29</text>
<text x="139" y="82.1" transform="rotate(-90 139 82.1)">T0</text>
<text x="139.6" y="79.6" transform="rotate(-90 139.6 79.6)">30</text>
<text x="140.3" y="82.1" transform="rotate(-90 140.3 82.1)">T1</text>
<text x="141" y="79.6" transform="rotate(-90 141 79.6)">31</text>
<text x="141.6" y="82.1" transform="rotate(-90 141.6 82.1)">T2</text>
<text x="72.2" y="89.5">123</text>
<text x="72.2" y="88.1">124</text>
<text x="75.4" y="88.8">PD7/FD15</text>
<text x="103.2" y="86.5" transform="rotate(-90 103.2 86.5)">RESERVED</text>
<text x="107.2" y="87.6" transform="rotate(-90 107.2 87.6)">RDY0/*SLRD</text>
<text x="108.5" y="87.8" transform="rotate(-90 108.5 87.8)">RDY1/*SLWR</text>
<text x="123.1" y="88" transform="rotate(-90 123.1 88)">CTL0/*FLAGC</text>
<text x="124.4" y="88" transform="rotate(-90 124.4 88)">CTL0/*FLAGB</text>
<text x="125.7" y="88" transform="rotate(-90 125.7 88)">CTL0/*FLAGA</text>
<text x="137.7" y="84.2" transform="rotate(-90 137.7 84.2)">INT5#</text>
<text x="143.5" y="87.5">WR#</text>
<text x="143.7" y="86.1">RD#</text>
<text x="147.3" y="85.5">40</text>
<text x="147.3" y="86.8">41</text>
<text x="227.2" y="88.1">U4</text>
<text x="72.2" y="94.7">104</text>
<text x="72.2" y="93.4">105</text>
<text x="72.2" y="92.1">121</text>
<text x="72.2" y="90.8">122</text>
<text x="75.4" y="95.4">PD2/FD10</text>
<text x="75.4" y="94.1">PD3/FD11</text>
<text x="75.4" y="92.8">PD4/FD12</text>
<text x="75.4" y="91.4">PD5/FD13</text>
<text x="75.4" y="90.1">PD6/FD14</text>
<text x="142.5" y="94.1">PSEN#</text>
<text x="143.8" y="92.8">OE#</text>
<text x="143.8" y="91.4">CS#</text>
<text x="147.3" y="93.4">39</text>
<text x="147.3" y="90.8">42</text>
<text x="147.3" y="92.1">38</text>
<text x="213.7" y="94.7">C18</text>
<text x="218.9" y="94.9">C19</text>
<text x="225.3" y="91.4">1</text>
<text x="227.1" y="92.1">INPUT</text>
<text x="228.9" y="94.6">ADJ/GND</text>
<text x="231.5" y="92">OUTPUT</text>
<text x="236.8" y="90.1">2</text>
<text x="236.8" y="92.8">4</text>
<text x="242.9" y="94.7">C20</text>
<text x="248" y="94.9">C21</text>
<text x="72.2" y="97.4">102</text>
<text x="72.2" y="96.1">103</text>
<text x="72.8" y="101.4">55</text>
<text x="72.8" y="100.1">56</text>
<text x="72.8" y="98.7">57</text>
<text x="75.4" y="98.1">PD0/FD8</text>
<text x="75.4" y="96.8">PD1/FD9</text>
<text x="75.4" y="100.7">PB6/FD6</text>
<text x="75.4" y="99.4">PB7/FD7</text>
<text x="144.1" y="100.7">A14</text>
<text x="144.1" y="99.4">A15</text>
<text x="147.3" y="101.4">23</text>
<text x="147.3" y="100.1">24</text>
<text x="147.3" y="98.7">25</text>
<text x="213.9" y="97.4">0.1uF</text>
<text x="219.1" y="97.3">10uF</text>
<text x="232.4" y="96.5" transform="rotate(-90 232.4 96.5)">3</text>
<text x="243" y="97.4">0.1uF</text>
<text x="248.2" y="97.3">10uF</text>
<text x="72.8" y="106.7">45</text>
<text x="72.8" y="105.4">46</text>
<text x="72.8" y="104">47</text>
<text x="72.8" y="102.7">54</text>
<text x="75.4" y="107.3">PB1/FD1</text>
<text x="75.4" y="106">PB2/FD2</text>
<text x="75.4" y="104.7">FB3/FD3</text>
<text x="75.4" y="103.4">PB4/FD4</text>
<text x="75.4" y="102.1">PB5/FD5</text>
<text x="144.1" y="106">A10</text>
<text x="144.1" y="104.7">A11</text>
<text x="144.1" y="103.4">A12</text>
<text x="144.1" y="102.1">A13</text>
<text x="144.8" y="107.3">A9</text>
<text x="147.3" y="106.7">127</text>
<text x="147.3" y="105.4">128</text>
<text x="147.3" y="104">21</text>
<text x="147.3" y="102.7">22</text>
<text x="72.8" y="108">44</text>
<text x="75.4" y="108.7">PB0/FD0</text>
<text x="144.8" y="114">A4</text>
<text x="144.8" y="112.6">A5</text>
<text x="144.8" y="111.3">A6</text>
<text x="144.8" y="110">A7</text>
<text x="144.8" y="108.7">A8</text>
<text x="147.3" y="113.3">117</text>
<text x="147.3" y="112">118</text>
<text x="147.3" y="110.6">119</text>
<text x="147.3" y="109.3">120</text>
<text x="147.3" y="108">126</text>
<text x="29.7" y="119.3" transform="rotate(-90 29.7 119.3)">C7</text>
<text x="32.3" y="119.1" transform="rotate(-90 32.3 119.1)">22pF</text>
<text x="72.8" y="120">85</text>
<text x="72.8" y="118.6">89</text>
<text x="72.8" y="117.3">90</text>
<text x="72.8" y="116">91</text>
<text x="72.8" y="114.6">92</text>
<text x="75.4" y="119.3">PA4/FIFOADR0</text>
<text x="75.4" y="118">PA5/FIFOADR1</text>
<text x="75.4" y="116.6">PA6/*PKTEND</text>
<text x="75.4" y="115.3">PA7/*FLAGD/SLAS#</text>
<text x="144.8" y="119.3">A0</text>
<text x="144.8" y="118">A1</text>
<text x="144.8" y="116.6">A2</text>
<text x="144.8" y="115.3">A3</text>
<text x="147.3" y="118.6">94</text>
<text x="147.3" y="117.3">95</text>
<text x="147.3" y="116">96</text>
<text x="147.3" y="114.6">97</text>
<text x="38.9" y="123.4" transform="rotate(-90 38.9 123.4)">2</text>
<text x="40.5" y="122.3">Y1</text>
<text x="72.8" y="123.9">82</text>
<text x="72.8" y="122.6">83</text>
<text x="72.8" y="121.3">84</text>
<text x="75.4" y="124.6">PA0/INT0#</text>
<text x="75.4" y="123.2">PA1/INT1#</text>
<text x="75.4" y="121.9">PA2/*SLOE</text>
<text x="75.4" y="120.6">PA3/*WU2</text>
<text x="144.8" y="124.6">EA</text>
<text x="147.3" y="123.9">35</text>
<text x="38.9" y="130.9" transform="rotate(-90 38.9 130.9)">1</text>
<text x="40.5" y="129.5">CRYSTAL</text>
<text x="72.8" y="131.8">99</text>
<text x="72.8" y="130.5">11</text>
<text x="72.8" y="129.2">12</text>
<text x="75.4" y="131.2">XTALOUT</text>
<text x="75.4" y="129.9">XTALIN</text>
<text x="144.6" y="129.9">D0</text>
<text x="144.6" y="131.2">D1</text>
<text x="147.3" y="129.2">59</text>
<text x="147.3" y="130.5">60</text>
<text x="147.3" y="131.8">61</text>
<text x="29.7" y="133.2" transform="rotate(-90 29.7 133.2)">C8</text>
<text x="32.3" y="133.1" transform="rotate(-90 32.3 133.1)">22pF</text>
<text x="72.2" y="133.2">101</text>
<text x="75.4" y="133.9">*WAKEUP</text>
<text x="75.4" y="132.5">RESET#</text>
<text x="144.6" y="136.5">D5</text>
<text x="144.6" y="137.8">D6</text>
<text x="144.6" y="132.5">D2</text>
<text x="144.6" y="133.9">D3</text>
<text x="144.6" y="135.2">D4</text>
<text x="147.3" y="135.8">86</text>
<text x="147.3" y="137.2">87</text>
<text x="147.3" y="133.2">62</text>
<text x="147.3" y="134.5">63</text>
<text x="223.7" y="132.8">+3.3V</text>
<text x="72.8" y="138.5">36</text>
<text x="72.8" y="139.8">37</text>
<text x="75.4" y="139.1">SCL</text>
<text x="75.4" y="140.5">SDA</text>
<text x="144.6" y="139.1">D7</text>
<text x="147.3" y="138.5">88</text>
<text x="249.6" y="142.7">+3.3V</text>
<text x="56.2" y="147.6">SIP-01</text>
<text x="58" y="146.6">J10</text>
<text x="63.9" y="146.4">1</text>
<text x="72.8" y="145.1">32</text>
<text x="73.5" y="146.4">1</text>
<text x="75.4" y="145.8">*IFCLK</text>
<text x="75.4" y="147.1">CLKOUT</text>
<text x="144.6" y="145.8">NC</text>
<text x="144.6" y="147.1">NC</text>
<text x="144.6" y="148.4">NC</text>
<text x="147.3" y="145.1">14</text>
<text x="147.3" y="146.4">15</text>
<text x="147.3" y="147.8">16</text>
<text x="216.5" y="146.8">J11</text>
<text x="219.6" y="148.4">1</text>
<text x="219.6" y="149.8">2</text>
<text x="236.8" y="148.6">1</text>
<text x="236.8" y="149.9">2</text>
<text x="238.4" y="149.1">A0</text>
<text x="240.2" y="146.8">U2</text>
<text x="243.3" y="149.8">VCC</text>
<text x="246.5" y="149.2">8</text>
<text x="82" y="155.6" transform="rotate(-90 82 155.6)">DPLUS</text>
<text x="83.3" y="155.6" transform="rotate(-90 83.3 155.6)">DMINUS</text>
<text x="88.6" y="155.6" transform="rotate(-90 88.6 155.6)">BKPT</text>
<text x="93.9" y="155.6" transform="rotate(-90 93.9 155.6)">PC0/GPIFADR7</text>
<text x="95.3" y="155.6" transform="rotate(-90 95.3 155.6)">PC0/GPIFADR6</text>
<text x="96.6" y="155.6" transform="rotate(-90 96.6 155.6)">PC0/GPIFADR5</text>
<text x="97.9" y="155.6" transform="rotate(-90 97.9 155.6)">PC0/GPIFADR4</text>
<text x="99.2" y="155.6" transform="rotate(-90 99.2 155.6)">PC0/GPIFADR3</text>
<text x="100.6" y="155.6" transform="rotate(-90 100.6 155.6)">PC0/GPIFADR2</text>
<text x="101.9" y="155.6" transform="rotate(-90 101.9 155.6)">PC0/GPIFADR1</text>
<text x="103.2" y="155.6" transform="rotate(-90 103.2 155.6)">PC0/GPIFADR0</text>
<text x="108.5" y="155.6" transform="rotate(-90 108.5 155.6)">PE7/GPIFADR8</text>
<text x="109.9" y="155.6" transform="rotate(-90 109.9 155.6)">PE6/T2EX</text>
<text x="111.2" y="155.6" transform="rotate(-90 111.2 155.6)">PE5/INT6</text>
<text x="112.5" y="155.6" transform="rotate(-90 112.5 155.6)">PE4/RXD1OUT</text>
<text x="113.8" y="155.6" transform="rotate(-90 113.8 155.6)">PE3/RXD0OUT</text>
<text x="115.1" y="155.6" transform="rotate(-90 115.1 155.6)">PE2/T2OUT</text>
<text x="116.5" y="155.6" transform="rotate(-90 116.5 155.6)">PE1/T1OUT</text>
<text x="117.8" y="155.6" transform="rotate(-90 117.8 155.6)">PE0/T0OUT</text>
<text x="123.1" y="155.6" transform="rotate(-90 123.1 155.6)">GND</text>
<text x="124.4" y="155.6" transform="rotate(-90 124.4 155.6)">GND</text>
<text x="125.7" y="155.6" transform="rotate(-90 125.7 155.6)">GND</text>
<text x="127.1" y="155.6" transform="rotate(-90 127.1 155.6)">GND</text>
<text x="128.4" y="155.6" transform="rotate(-90 128.4 155.6)">GND</text>
<text x="129.7" y="155.6" transform="rotate(-90 129.7 155.6)">GND</text>
<text x="131.1" y="155.6" transform="rotate(-90 131.1 155.6)">GND</text>
<text x="132.4" y="155.6" transform="rotate(-90 132.4 155.6)">GND</text>
<text x="133.7" y="155.6" transform="rotate(-90 133.7 155.6)">GND</text>
<text x="139" y="155.6" transform="rotate(-90 139 155.6)">AGND</text>
<text x="140.3" y="155.6" transform="rotate(-90 140.3 155.6)">AGND</text>
<text x="215.6" y="152.7">SIP-02</text>
<text x="221.4" y="154">EZUSB_SDA</text>
<text x="221.6" y="152.7">EZUSB_SCL</text>
<text x="236.8" y="151.2">3</text>
<text x="236.8" y="152.5">6</text>
<text x="236.8" y="153.9">5</text>
<text x="238.4" y="150.4">A1</text>
<text x="238.4" y="151.7">A2</text>
<text x="238.4" y="153.1">SCL</text>
<text x="238.4" y="154.4">SDA</text>
<text x="243.4" y="152.4">VSS</text>
<text x="244" y="151.1">NC</text>
<text x="246.5" y="151.9">4</text>
<text x="246.5" y="150.6">7</text>
<text x="81.3" y="158.1" transform="rotate(-90 81.3 158.1)">18</text>
<text x="82.7" y="158.1" transform="rotate(-90 82.7 158.1)">19</text>
<text x="88" y="158.1" transform="rotate(-90 88 158.1)">34</text>
<text x="93.3" y="158.1" transform="rotate(-90 93.3 158.1)">79</text>
<text x="94.6" y="158.1" transform="rotate(-90 94.6 158.1)">78</text>
<text x="95.9" y="158.1" transform="rotate(-90 95.9 158.1)">77</text>
<text x="97.3" y="158.1" transform="rotate(-90 97.3 158.1)">76</text>
<text x="98.6" y="158.1" transform="rotate(-90 98.6 158.1)">75</text>
<text x="99.9" y="158.1" transform="rotate(-90 99.9 158.1)">74</text>
<text x="101.2" y="158.1" transform="rotate(-90 101.2 158.1)">73</text>
<text x="102.5" y="158.1" transform="rotate(-90 102.5 158.1)">72</text>
<text x="107.8" y="158.7" transform="rotate(-90 107.8 158.7)">115</text>
<text x="109.2" y="158.7" transform="rotate(-90 109.2 158.7)">114</text>
<text x="110.5" y="158.7" transform="rotate(-90 110.5 158.7)">113</text>
<text x="111.8" y="158.7" transform="rotate(-90 111.8 158.7)">112</text>
<text x="113.2" y="158.7" transform="rotate(-90 113.2 158.7)">111</text>
<text x="114.5" y="158.7" transform="rotate(-90 114.5 158.7)">110</text>
<text x="115.8" y="158.7" transform="rotate(-90 115.8 158.7)">109</text>
<text x="117.1" y="158.7" transform="rotate(-90 117.1 158.7)">108</text>
<text x="122.4" y="158.7" transform="rotate(-90 122.4 158.7)">125</text>
<text x="123.7" y="158.7" transform="rotate(-90 123.7 158.7)">116</text>
<text x="125.1" y="158.1" transform="rotate(-90 125.1 158.1)">93</text>
<text x="126.4" y="158.1" transform="rotate(-90 126.4 158.1)">80</text>
<text x="127.7" y="158.1" transform="rotate(-90 127.7 158.1)">65</text>
<text x="129" y="158.1" transform="rotate(-90 129 158.1)">58</text>
<text x="130.4" y="158.1" transform="rotate(-90 130.4 158.1)">49</text>
<text x="131.7" y="158.1" transform="rotate(-90 131.7 158.1)">27</text>
<text x="133" y="157.4" transform="rotate(-90 133 157.4)">3</text>
<text x="138.3" y="158.1" transform="rotate(-90 138.3 158.1)">20</text>
<text x="139.6" y="158.1" transform="rotate(-90 139.6 158.1)">13</text>
<text x="240.2" y="156.7">24C02</text>
<text x="224.6" y="177.2">COMPANY:</text>
<text x="224.6" y="183.8">TITLE:</text>
<text x="92.5" y="186.2">C5</text>
<text x="92.6" y="188.8">0.1uF</text>
<text x="97.8" y="186.2">C9</text>
<text x="97.9" y="188.8">0.1uF</text>
<text x="103.1" y="186.2">C10</text>
<text x="103.2" y="188.8">0.1uF</text>
<text x="108.4" y="186.2">C11</text>
<text x="108.5" y="188.8">0.1uF</text>
<text x="113.7" y="186.2">C12</text>
<text x="113.8" y="188.8">0.1uF</text>
<text x="119.7" y="186.2">C13</text>
<text x="119.8" y="188.8">0.1uF</text>
<text x="124.9" y="186.2">C14</text>
<text x="125.1" y="188.8">0.1uF</text>
<text x="130.2" y="186.2">C15</text>
<text x="130.4" y="188.8">0.1uF</text>
<text x="135.5" y="186.2">C16</text>
<text x="135.7" y="188.8">0.1uF</text>
<text x="140.8" y="186.2">C17</text>
<text x="141" y="188.8">0.1uF</text>
<text x="191.5" y="188.4">DRAWN:</text>
<text x="211.3" y="188.4">DATED:</text>
<text x="191.5" y="193.8">CHECKED:</text>
<text x="211.3" y="193.8">DATED:</text>
<text x="230" y="194.4">CODE:</text>
<text x="242.7" y="194.4">SIZE:</text>
<text x="261.8" y="194.4">DRAWING NO:</text>
<text x="285" y="194.4">REV:</text>
<text x="191.5" y="199.1">QUALITY CONTROL:</text>
<text x="211.3" y="199.1">DATED:</text>
<text x="191.5" y="204.3">RELEASED:</text>
<text x="211.3" y="204.3">DATED:</text>
<text x="224.7" y="206.3">SCALE:</text>
<text x="267.2" y="206.3">SHEET:</text>
<text x="272.9" y="206.3">OF</text>
</g>
<text font-size=".7" x="228.3" y="89.5">LM1117-SOT223</text>
<g font-size=".3">
<text x="45.1" y="33.8">0402</text>
<text x="50.5" y="33.9">0805</text>
<text x="75.6" y="32.5">0402</text>
<text x="80.9" y="32.6">0805</text>
<text x="228.1" y="59">0402</text>
<text x="212.1" y="96.1">0402</text>
<text x="217.4" y="96.2">0805</text>
<text x="241.3" y="96.1">0402</text>
<text x="246.6" y="96.2">0805</text>
<text x="31" y="120.9" transform="rotate(-90 31 120.9)">0402</text>
<text x="31" y="134.8" transform="rotate(-90 31 134.8)">0402</text>
<text x="90.9" y="187.5">0402</text>
<text x="96.2" y="187.5">0402</text>
<text x="101.5" y="187.5">0402</text>
<text x="106.8" y="187.5">0402</text>
<text x="112.1" y="187.5">0402</text>
<text x="118" y="187.5">0402</text>
<text x="123.4" y="187.5">0402</text>
<text x="128.6" y="187.5">0402</text>
<text x="134" y="187.5">0402</text>
<text x="139.3" y="187.5">0402</text>
</g>
</svg>
